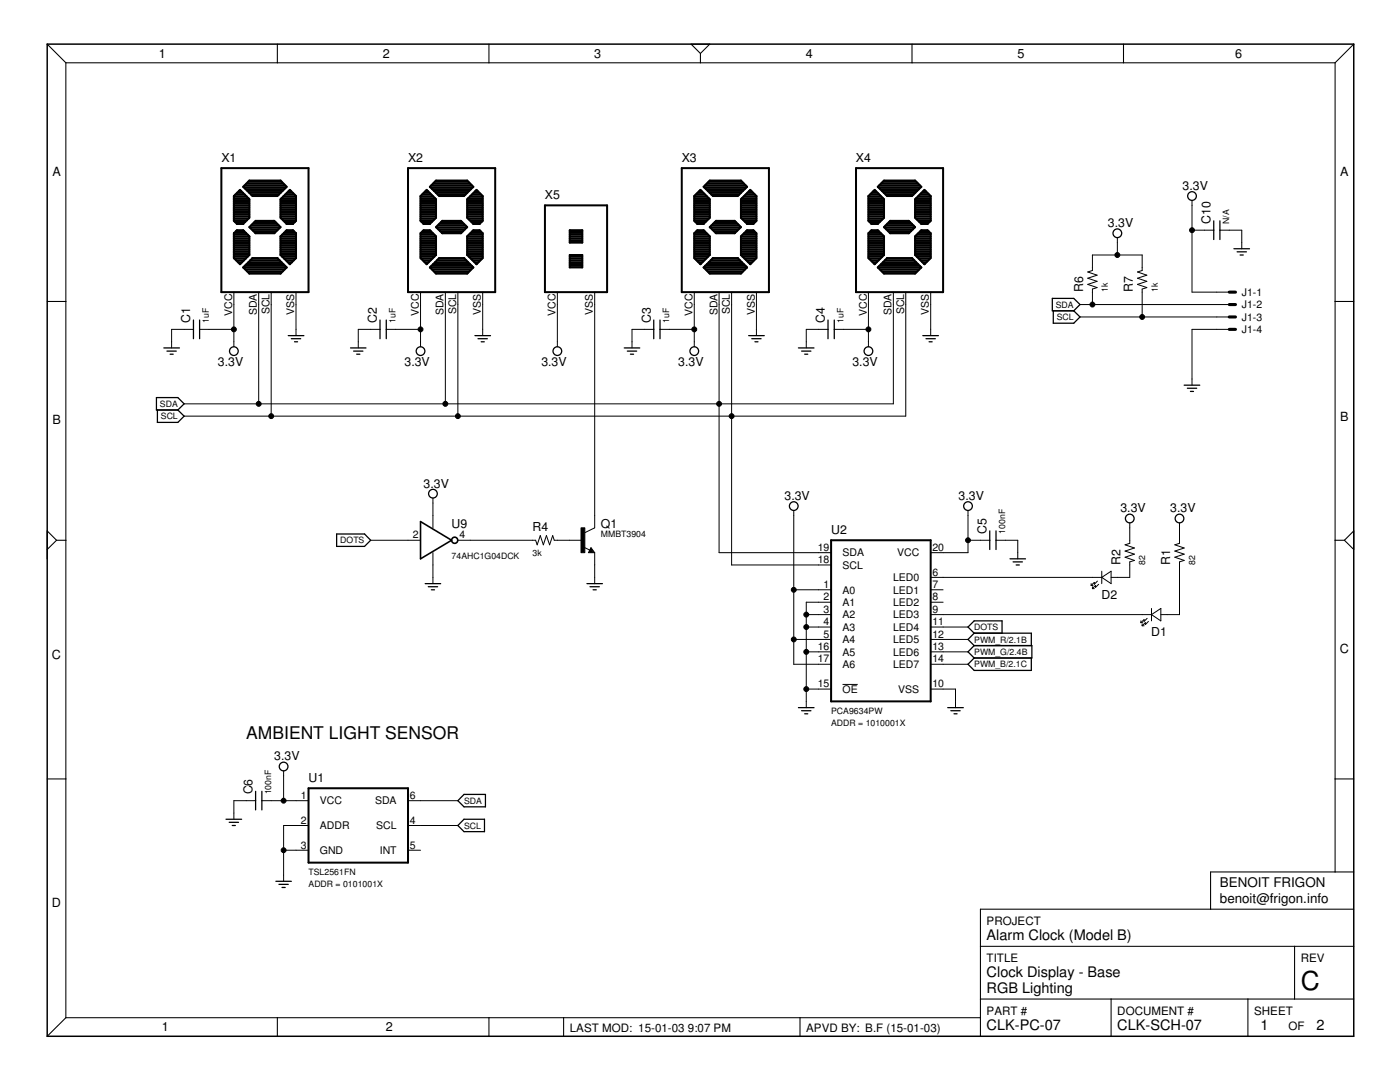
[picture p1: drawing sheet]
<svg xmlns="http://www.w3.org/2000/svg" width="279mm" height="216mm" viewBox="0 0 279 216" stroke-linecap="round" stroke-linejoin="round" font-family="sans-serif">
<g fill="none" stroke="#000" stroke-width=".2">
<path d="M237.9 40v18.3h7.4M46.7 58.3v10.9M51.6 58.3v22.3M54.1 58.3v24.7M59.1 58.3v8.7M83.9 58.3v10.9M88.9 58.3v22.3M91.4 58.3v24.7M96.3 58.3v8.7M111.2 58.3v10.9M118.7 58.3v47l-2 1M138.6 58.3v10.9"/>
<path d="M143.5 58.3v52h22.4M146 58.3v54.4h19.9M151 58.3v8.7M173.3 58.3v10.9M178.3 58.3v22.3h-141.6M180.8 58.3v24.7h-144.1M185.7 58.3v8.7M223 47.4v3.5M237.9 45.9h4.3M243.5 45.9h4.3v3.7M38.6 65.7h-4.4v3.7M39.8 65.7h6.9"/>
<path d="M75.8 65.7h-4.3v3.7M77.1 65.7h6.8M130.5 65.7h-4.4v3.7M131.7 65.7h6.9M165.2 65.7h-4.3v3.7M166.5 65.7h6.8M215.5 63.2h29.8M215.5 60.8h29.8M218 60.8v-3.1l.9-.3-1.8-.7 1.8-.6-1.8-.6 1.8-.6-1.8-.6 .9-.3v-3.1h9.9v3.1l-.9 .3 1.9 .6-1.9 .6 1.9 .6-1.9 .6 1.9 .7-1 .3v5.5M245.3 65.7h-7.4v11.2M86.4 99.4v5.9M74 107.8h9.9"/>
<path d="M86.4 110.3v6.2M91.4 107.8h15.5l.3 .9 .6-1.8 .6 1.8 .7-1.8 .6 1.8 .6-1.8 .3 .9h5.6M116.5 109.2l1.2 .6M117.9 109.3l.8 1h-1.3zM118.7 110.3v6.2M158.4 117.7h7.5M158.4 101.9v30.6h7.5M185.7 115.2h34.2M185.7 117.7h2.5M193.2 101.9v8.4h-7.5M193.2 107.8h4.3M198.8 107.8h4.3v3.7"/>
<path d="M217.8 116.5v.3M217.8 116.8h.3M218 117.1v.4M218 117.5h.4M219 116l-.6 .6v-.4l-.6 .6M219.3 116.6l-.7 .6v-.4l-.6 .7M219.9 115.2l1.8-1.2v2.5zM219.9 114v2.5M225.5 104.3v4.1l-1 .3 1.9 .6-1.9 .7 1.9 .6-1.9 .6 1.9 .6-.9 .3v3.1h-3.8M235.4 104.3v4.1l-.9 .3 1.8 .6-1.8 .7 1.8 .6-1.8 .6 1.8 .6-.9 .3v10.5h-3.7M158.4 127.6h7.5M160.9 122.6h5"/>
<path d="M160.9 137.5h5M160.9 125.1h5M160.9 130.1h5M165.9 120.2h-5v21M168.1 136.6h3.1M185.7 120.2h2.5M185.7 122.6h44.1M185.7 137.5h5v3.7M185.7 125.1h7.5M185.7 127.6h7.5M185.7 130.1h7.5M185.7 132.5h7.5"/>
<path d="M227.7 123.9v.3M227.7 124.2h.4M227.9 124.5v.4M227.9 124.9h.4M228.9 123.4l-.6 .6v-.4l-.6 .6M229.2 124l-.6 .6v-.4l-.7 .7M229.8 122.6l1.9-1.2v2.5zM229.8 121.4v2.5M51 159.8h-4.3v3.7M52.3 159.8h9.3M56.6 153.8v6M81.4 159.8h10"/>
<path d="M56.6 169.7h5M61.6 164.7h-5v11.2M81.4 169.7h2.5M81.4 164.7h10"/>
</g>
<g fill="none" stroke="#000" stroke-width=".25">
<path d="M210 59.5h4.3l1.2 1.3-1.2 1.2h-4.3zM242.2 44.1v3.7M243.5 44.1v3.7M246.3 49.6h3.1M246.9 50.2h1.9M247.5 50.9h.6M31.2 79.3h4.3l1.2 1.3-1.2 1.2h-4.3zM32.7 69.4h3.1M33.3 70.1h1.9M34 70.7h.6M38.6 63.9v3.7M39.8 63.9v3.7"/>
<path d="M57.5 67h3.1M58.1 67.6h1.9M58.8 68.2h.6M70 69.4h3M70.6 70.1h1.8M71.2 70.7h.6M75.8 63.9v3.7M77.1 63.9v3.7M94.8 67h3.1M95.4 67.6h1.9M96 68.2h.6M124.6 69.4h3.1"/>
<path d="M125.2 70.1h1.9M125.8 70.7h.6M130.5 63.9v3.7M131.7 63.9v3.7M149.4 67h3.1M150 67.6h1.9M150.7 68.2h.6M159.3 69.4h3.2M160 70.1h1.8M160.6 70.7h.6M165.2 63.9v3.7M166.5 63.9v3.7"/>
<path d="M184.2 67h3.1M184.8 67.6h1.9M185.4 68.2h.6M210.2 62v2.5h4.1l1.2-1.3-1.2-1.2M236.3 76.9h3.1M237 77.5h1.8M237.6 78.1h.6M31.4 81.8v2.5h4.1l1.2-1.3-1.2-1.2M67.2 106.6h5.5l1.3 1.2-1.3 1.2h-5.5zM84.9 116.5h3M85.5 117.1h1.8M86.1 117.7h.6"/>
<path d="M117.1 116.5h3.1M117.8 117.1h1.8M117.9 109.8l.2 .2h-.4l.2-.5 .5 .7h-.7M118.4 117.7h.6M197.5 105.9v3.7M198.8 105.9v3.7M201.6 111.5h3.1M202.2 112.1h1.8M202.8 112.7h.6M194.4 126.3l-1.2 1.3 1.2 1.2M194.4 126.3h11.4v2.5M194.4 128.8h11.5v2.5h-11.5"/>
<path d="M194.4 131.3l-1.2 1.2 1.2 1.3h11.4v-2.5M194.4 128.8l-1.2 1.3 1.2 1.2M194.4 126.3l-1.2-1.2 1.2-1.2h5.6v2.4M51 157.9v3.7M52.3 157.9v3.7M92.6 158.5h4.3v2.5h-4.3l-1.2-1.2zM159.3 141.2h3.2M160 141.8h1.8M160.6 142.4h.6M189.1 141.2h3.2M189.8 141.8h1.8M190.4 142.4h.6"/>
<path d="M45.1 163.5h3.1M45.7 164.1h1.9M46.4 164.7h.6M55.1 175.9h3M55.7 176.5h1.8M56.3 177.1h.6M92.6 163.5h4.1v2.4h-4.1l-1.2-1.2z"/>
<circle cx="237.9" cy="39.1" r=".87"/>
<circle cx="223" cy="46.5" r=".87"/>
<circle cx="46.7" cy="70.1" r=".87"/>
<circle cx="83.9" cy="70.1" r=".87"/>
<circle cx="111.2" cy="70.1" r=".87"/>
<circle cx="138.6" cy="70.1" r=".87"/>
<circle cx="173.3" cy="70.1" r=".87"/>
<circle cx="86.4" cy="98.5" r=".87"/>
<circle cx="158.4" cy="101" r=".87"/>
<circle cx="193.2" cy="101" r=".87"/>
<circle cx="225.5" cy="103.5" r=".87"/>
<circle cx="235.4" cy="103.5" r=".87"/>
<circle cx="56.6" cy="153" r=".87"/>
</g>
<g fill="none" stroke="#000" stroke-width=".21">
<path d="M9.4 8.8l3.7 3.7M13.1 12.5v190.6M13.1 12.5h253.3M55.4 8.8v3.7M97.6 8.8v3.7M137.9 8.8h3.7l-1.8 1.9zM139.8 10.7v1.8M182 8.8v3.7M224.2 8.8v3.7M266.4 12.5v161.5M270.2 8.8l-3.8 3.7M9.4 60.2h3.7"/>
<path d="M266.4 60.2h3.8M11.3 107.8l-1.9-1.9v5.6M11.3 107.8h1.8M11.3 107.8l-1.9 1.8M266.4 107.8h1.9M270.2 105.9v3.7l-1.9-1.8zM9.4 155.4h3.7M266.4 155.4h3.8M270.2 174h-28.6v7.4M195.7 199.3h74.5M195.7 188.8h74.5M221.7 199.3v7.5"/>
<path d="M249 199.3v7.5M258.4 188.8v10.5M270.2 181.4h-74.5v25.4M13.1 203.1h182.6M13.1 203.1l-3.7 3.7M55.4 203.1v3.7M97.6 203.1v3.7M112.5 203.1v3.7M159.7 203.1v3.7"/>
</g>
<path d="M9.4 8.8h260.8v198h-260.8z" fill="none" stroke="#000" stroke-width=".3"/>
<g fill="none" stroke="#000" stroke-width=".4">
<path d="M44.2 33.5h17.4v24.8h-17.4zM46.7 39.1l1.2-1.2 1.9 1.9v3.7l-1.3 1.2h-1.2l-.6-.6zM46.7 39.9h3.1M46.7 39.6h2.9M46.7 39.2h2.5M46.9 38.8h2M47.3 38.5h1.2M47.7 38.1h.4M48.6 37.4h8.5M48.8 37h8.2M49 37.7h7.7M49.1 36.7h7.5"/>
<path d="M49.4 38.1h7M49.5 36.3h6.7M49.7 38.5h6.3M49.8 36h6.2l1.2 1.3-1.8 1.8h-5l-1.9-1.8zM50.1 38.8h5.5M56 39.8l1.8-1.9 1.3 1.2v5l-.6 .6h-1.3l-1.2-1.2zM56 39.9h3.1M56.2 39.6h2.9M56.5 39.2h2.6M56.9 38.8h1.9M57.3 38.5h1.1M57.6 38.1h.5"/>
<path d="M81.4 33.5h17.4v24.8h-17.4zM83.9 39.1l1.3-1.2 1.8 1.9v3.7l-1.2 1.2h-1.3l-.6-.6zM83.9 39.9h3.1M83.9 39.6h2.9M83.9 39.2h2.6M84.2 38.8h1.9M84.6 38.5h1.1M84.9 38.1h.5M85.9 37.4h8.5M86 37h8.2M86.3 37.7h7.7M86.4 36.7h7.5"/>
<path d="M86.6 38.1h7M86.8 36.3h6.7M87 38.5h6.3M87 36h6.2l1.3 1.3-1.9 1.8h-4.9l-1.9-1.8zM87.4 38.8h5.5M93.2 39.8l1.9-1.9 1.2 1.2v5l-.6 .6h-1.2l-1.3-1.2zM93.2 39.9h3.1M93.4 39.6h2.9M93.8 39.2h2.5M94.1 38.8h2M94.5 38.5h1.2M94.9 38.1h.4"/>
<path d="M136.1 33.5h17.4v24.8h-17.4zM138.6 39.9h3M138.6 39.6h2.9M138.6 39.2h2.5M138.8 38.8h1.9M139.2 38.5h1.2M139.6 38.1h.4M139.8 37.9l1.8 1.9v3.7l-1.2 1.2h-1.2l-.6-.6v-5zM140.5 37.4h8.5M140.7 37h8.1M140.9 37.7h7.7M141 36.7h7.5"/>
<path d="M141.3 38.1h7M141.4 36.3h6.7M141.6 38.5h6.3M141.6 36h6.3l1.2 1.3-1.9 1.8h-4.9l-1.9-1.8zM142 38.8h5.5M147.9 39.8l1.8-1.9 1.3 1.2v5l-.7 .6h-1.2l-1.2-1.2zM147.9 39.9h3.1M148 39.6h3M148.4 39.2h2.6M148.8 38.8h1.9M149.1 38.5h1.2M149.5 38.1h.4"/>
<path d="M170.8 33.5h17.4v24.8h-17.4zM173.3 39.1l1.3-1.2 1.8 1.9v3.7l-1.2 1.2h-1.3l-.6-.6zM173.3 39.9h3.1M173.3 39.6h2.9M173.3 39.2h2.6M173.6 38.8h1.9M174 38.5h1.2M174.3 38.1h.5M175.3 37.4h8.4M175.4 37h8.2M175.7 37.7h7.7M175.8 36.7h7.5"/>
<path d="M176 38.1h7M176.2 36.3h6.7M176.4 38.5h6.3M176.4 36h6.2l1.3 1.3-1.9 1.8h-5l-1.8-1.8zM176.8 38.8h5.5M182.6 39.8l1.9-1.9 1.2 1.2v5l-.6 .6h-1.2l-1.3-1.2zM182.6 39.9h3.1M182.8 39.6h2.9M183.2 39.2h2.5M183.5 38.8h1.9M183.9 38.5h1.2M184.3 38.1h.4"/>
<path d="M46.7 51.2h2.7M46.7 50.9h3.1M46.7 50.5h3.1M46.7 50.1h3.1M46.7 49.8h3.1M46.7 49.4h3.1M46.7 49h3.1M46.7 48.7h3.1M46.7 48.3h3.1M46.7 47.9h3.1M46.7 47.6h3.1M46.7 47.2h3.1"/>
<path d="M46.7 46.8h2.8M46.7 43.9h2.6M46.7 43.6h3M46.7 43.2h3.1M46.7 42.8h3.1M46.7 42.5h3.1M46.7 42.1h3.1M46.7 41.7h3.1M46.7 41.4h3.1M46.7 41h3.1M46.7 40.7h3.1M46.7 40.3h3.1"/>
<path d="M46.7 46.5h2.4M46.8 51.6h2.3M46.9 44.3h2M47.1 46.1h1.6M47.1 51.9h1.6M47.3 44.7h1.3M47.3 45.9h1.2l1.3 1.3v3.7l-1.9 1.8-1.2-1.2v-5zM47.5 52.3h.8M47.9 52.7h.1M48.5 53.4l1.9-1.9h5l1.8 1.9-1.2 1.2h-6.2zM48.6 53.4h8.6M48.8 53h8.1"/>
<path d="M49 53.8h7.8M49.2 52.7h7.4M49.3 54.1h7.1M49.6 52.3h6.6M49.7 54.5h6.4M49.8 45.4h6.1M49.9 51.9h5.9M50.1 45h5.6M50.2 45.8h5.3M50.3 51.6h5.2M50.4 44.7h4.9M50.6 46.1h4.6"/>
<path d="M50.8 44.3h4.2M50.9 46.5h3.9M51 44.1h3.7l1.3 1.2-1.3 1.2h-3.7l-1.2-1.2zM56 47.2l1.2-1.3h1.3l.6 .6v5l-1.3 1.2-1.8-1.8zM56 50.9h3.1M56 50.5h3.1M56 50.1h3.1M56 49.8h3.1M56 49.4h3.1M56 49h3.1M56 48.7h3.1M56 48.3h3.1"/>
<path d="M56 47.9h3.1M56 47.6h3.1M56 47.2h3.1M56 43.2h3.1M56 42.8h3.1M56 42.5h3.1M56 42.1h3.1M56 41.7h3.1M56 41.4h3.1M56 41h3.1M56 40.7h3.1M56 40.3h3.1"/>
<path d="M56.1 43.6h3M56.3 46.8h2.8M56.3 51.2h2.8M56.5 43.9h2.6M56.7 46.5h2.3M56.7 51.6h2.3M56.8 44.3h2.1M57 46.1h1.7M57.1 51.9h1.5M57.2 44.7h1.3M57.4 52.3h.9M57.8 52.7h.1"/>
<path d="M83.9 51.2h2.8M83.9 50.9h3.1M83.9 50.5h3.1M83.9 50.1h3.1M83.9 49.8h3.1M83.9 49.4h3.1M83.9 49h3.1M83.9 48.7h3.1M83.9 48.3h3.1M83.9 47.9h3.1M83.9 47.6h3.1M83.9 47.2h3.1"/>
<path d="M83.9 46.8h2.8M83.9 43.9h2.6M83.9 43.6h3M83.9 43.2h3.1M83.9 42.8h3.1M83.9 42.5h3.1M83.9 42.1h3.1M83.9 41.7h3.1M83.9 41.4h3.1M83.9 41h3.1M83.9 40.7h3.1M83.9 40.3h3.1"/>
<path d="M84 46.5h2.3M84 51.6h2.3M84.1 44.3h2.1M84.3 46.1h1.7M84.4 51.9h1.5M84.5 44.7h1.3M84.5 45.9h1.3l1.2 1.3v3.7l-1.8 1.8-1.3-1.2v-5zM84.7 52.3h.9M85.1 52.7h.1M85.8 53.4l1.9-1.9h4.9l1.9 1.9-1.3 1.2h-6.2zM85.8 53.4h8.6M86.1 53h8.1"/>
<path d="M86.2 53.8h7.8M86.4 52.7h7.4M86.6 54.1h7.1M86.8 52.3h6.6M86.9 54.5h6.4M87.1 45.4h6.1M87.2 51.9h5.9M87.3 45h5.6M87.5 45.8h5.3M87.5 51.6h5.2M87.7 44.7h4.9M87.8 46.1h4.6"/>
<path d="M88 44.3h4.2M88.2 46.5h3.9M88.3 44.1h3.7l1.2 1.2-1.2 1.2h-3.7l-1.3-1.2zM93.2 50.9h3.1M93.2 50.5h3.1M93.2 50.1h3.1M93.2 49.8h3.1M93.2 49.4h3.1M93.2 49h3.1M93.2 48.7h3.1M93.2 48.3h3.1M93.2 47.9h3.1"/>
<path d="M93.2 47.6h3.1M93.2 47.2h3.1M93.2 43.2h3.1M93.2 42.8h3.1M93.2 42.5h3.1M93.2 42.1h3.1M93.2 41.7h3.1M93.2 41.4h3.1M93.2 41h3.1M93.2 40.7h3.1M93.2 40.3h3.1M93.3 43.6h3"/>
<path d="M93.5 46.8h2.8M93.6 51.2h2.7M93.7 43.9h2.6M93.9 46.5h2.4M93.9 51.6h2.3M94.1 44.3h2M94.3 46.1h1.6M94.3 51.9h1.6M94.4 44.7h1.3M94.5 45.9h1.2l.6 .6v5l-1.2 1.2-1.9-1.8v-3.7zM94.7 52.3h.8M95 52.7h.1"/>
<path d="M108.8 41h12.4v17.3h-12.4zM113.7 45.9h2.5v2.5h-2.5zM113.7 52.7h2.5M113.7 52.3h2.5M113.7 51.9h2.5M113.7 51.6h2.5M113.7 51.2h2.5M113.7 48.3h2.5M113.7 47.9h2.5M113.7 47.6h2.5M113.7 47.2h2.5M113.7 46.8h2.5"/>
<path d="M113.7 46.5h2.5M113.7 46.1h2.5M113.7 50.9h2.5v2.5h-2.5zM113.7 53h2.5M138.6 51.2h2.7M138.6 50.9h3M138.6 50.5h3M138.6 50.1h3M138.6 49.8h3M138.6 49.4h3M138.6 49h3M138.6 48.7h3"/>
<path d="M138.6 48.3h3M138.6 47.9h3M138.6 47.6h3M138.6 47.2h3M138.6 46.8h2.7M138.6 43.9h2.6M138.6 43.6h2.9M138.6 43.2h3M138.6 42.8h3M138.6 42.5h3M138.6 42.1h3M138.6 41.7h3"/>
<path d="M138.6 41.4h3M138.6 41h3M138.6 40.7h3M138.6 40.3h3M138.6 46.5h2.4M138.6 51.6h2.3M138.8 44.3h2M139 46.1h1.6M139 51.9h1.6M139.1 44.7h1.3M139.2 45.9h1.2l1.2 1.3v3.7l-1.8 1.8-1.2-1.2v-5zM139.4 52.3h.8"/>
<path d="M139.7 52.7h.1M140.4 53.4l1.9-1.9h4.9l1.9 1.9-1.2 1.2h-6.3zM140.5 53.4h8.6M140.7 53h8.1M140.8 53.8h7.9M141.1 52.7h7.3M141.2 54.1h7.1M141.5 52.3h6.6M141.6 54.5h6.4M141.7 45.4h6.1M141.8 51.9h5.9M141.9 45h5.7"/>
<path d="M142.1 45.8h5.3M142.2 51.6h5.1M142.3 44.7h4.9M142.5 46.1h4.5M142.7 44.3h4.2M142.8 46.5h3.9M142.9 44.1h3.7l1.3 1.2-1.3 1.2h-3.7l-1.3-1.2zM147.9 50.9h3.1M147.9 50.5h3.1M147.9 50.1h3.1M147.9 49.8h3.1M147.9 49.4h3.1"/>
<path d="M147.9 49h3.1M147.9 48.7h3.1M147.9 48.3h3.1M147.9 47.9h3.1M147.9 47.6h3.1M147.9 47.2h3.1M147.9 43.2h3.1M147.9 42.8h3.1M147.9 42.5h3.1M147.9 42.1h3.1M147.9 41.7h3.1M147.9 41.4h3.1"/>
<path d="M147.9 41h3.1M147.9 40.7h3.1M147.9 40.3h3.1M148 43.6h3M148.2 46.8h2.8M148.2 51.2h2.8M148.4 43.9h2.6M148.5 46.5h2.4M148.6 51.6h2.3M148.7 44.3h2M148.9 46.1h1.6M148.9 51.9h1.6"/>
<path d="M149.1 44.7h1.3M149.1 45.9h1.2l.7 .6v5l-1.3 1.2-1.8-1.8v-3.7zM149.3 52.3h.8M149.7 52.7h.1M173.3 51.2h2.8M173.3 50.9h3.1M173.3 50.5h3.1M173.3 50.1h3.1M173.3 49.8h3.1M173.3 49.4h3.1M173.3 49h3.1M173.3 48.7h3.1"/>
<path d="M173.3 48.3h3.1M173.3 47.9h3.1M173.3 47.6h3.1M173.3 47.2h3.1M173.3 46.8h2.8M173.3 43.9h2.6M173.3 43.6h3M173.3 43.2h3.1M173.3 42.8h3.1M173.3 42.5h3.1M173.3 42.1h3.1M173.3 41.7h3.1"/>
<path d="M173.3 41.4h3.1M173.3 41h3.1M173.3 40.7h3.1M173.3 40.3h3.1M173.4 46.5h2.3M173.4 51.6h2.3M173.5 44.3h2.1M173.7 46.1h1.7M173.8 51.9h1.5M173.9 44.7h1.3M173.9 45.9h1.3l1.2 1.3v3.7l-1.8 1.8-1.3-1.2v-5zM174.1 52.3h.9"/>
<path d="M174.5 52.7h.1M175.2 53.4h8.6M175.5 53h8.1M175.6 53.8h7.9M175.9 52.7h7.3M176 54.1h7.1M176.2 52.3h6.6M176.3 54.5h6.4M176.5 45.4h6M176.6 51.9h5.9M176.7 45h5.7M176.9 45.8h5.3"/>
<path d="M177 51.6h5.1M177 51.5h5l1.9 1.9-1.3 1.2h-6.2l-1.2-1.2zM177.1 44.7h4.9M177.2 46.1h4.6M177.4 44.3h4.2M177.6 46.5h3.8M177.7 44.1h3.7l1.2 1.2-1.2 1.2h-3.7l-1.3-1.2zM182.6 47.2l1.3-1.3h1.2l.6 .6v5l-1.2 1.2-1.9-1.8zM182.6 50.9h3.1M182.6 50.5h3.1M182.6 50.1h3.1M182.6 49.8h3.1"/>
<path d="M182.6 49.4h3.1M182.6 49h3.1M182.6 48.7h3.1M182.6 48.3h3.1M182.6 47.9h3.1M182.6 47.6h3.1M182.6 47.2h3.1M182.6 43.2h3.1M182.6 42.8h3.1M182.6 42.5h3.1M182.6 42.1h3.1M182.6 41.7h3.1"/>
<path d="M182.6 41.4h3.1M182.6 41h3.1M182.6 40.7h3.1M182.6 40.3h3.1M182.8 43.6h2.9M182.9 46.8h2.8M183 51.2h2.7M183.1 43.9h2.6M183.3 46.5h2.4M183.3 51.6h2.3M183.5 44.3h2M183.7 46.1h1.6"/>
<path d="M183.7 51.9h1.6M183.9 44.7h1.2M184.1 52.3h.8M184.4 52.7h.2M165.9 107.8h19.8v32.2h-19.8zM61.6 157.3h19.8v14.8h-19.8z"/>
</g>
<path d="M245.3 58.3h1.3M245.3 63.2h1.3M245.3 60.8h1.3M245.3 65.7h1.3" fill="none" stroke="#000" stroke-width=".61"/>
<path d="M116 105.3h.7v5h-.7z" fill="#000" stroke="#000" stroke-width=".2"/>
<g fill="none" stroke="#000" stroke-width=".32">
<path d="M83.9 104.1l6.2 3.7-6.2 3.7z"/>
<circle cx="90.7" cy="107.8" r=".61"/>
</g>
<g fill="#000" stroke="#000" stroke-width=".2">
<circle cx="223" cy="50.9" r=".49"/>
<circle cx="237.9" cy="45.9" r=".49"/>
<circle cx="46.7" cy="65.7" r=".49"/>
<circle cx="83.9" cy="65.7" r=".49"/>
<circle cx="138.6" cy="65.7" r=".49"/>
<circle cx="173.3" cy="65.7" r=".49"/>
<circle cx="218" cy="60.8" r=".49"/>
<circle cx="227.9" cy="63.2" r=".49"/>
<circle cx="51.6" cy="80.6" r=".49"/>
<circle cx="54.1" cy="83" r=".49"/>
<circle cx="88.9" cy="80.6" r=".49"/>
<circle cx="91.4" cy="83" r=".49"/>
<circle cx="143.5" cy="80.6" r=".49"/>
<circle cx="146" cy="83" r=".49"/>
<circle cx="158.4" cy="117.7" r=".49"/>
<circle cx="193.2" cy="107.8" r=".49"/>
<circle cx="158.4" cy="127.6" r=".49"/>
<circle cx="160.9" cy="137.5" r=".49"/>
<circle cx="160.9" cy="130.1" r=".49"/>
<circle cx="160.9" cy="122.6" r=".49"/>
<circle cx="160.9" cy="125.1" r=".49"/>
<circle cx="56.6" cy="159.8" r=".49"/>
<circle cx="56.6" cy="169.7" r=".49"/>
</g>
<text font-size="5.2" x="259.6" y="197.5">C</text>
<text font-size="3.5" x="49.2" y="147.4">AMBIENT LIGHT SENSOR</text>
<g font-size="2.9">
<text x="196.9" y="187.6">Alarm Clock (Model B)</text>
<text x="196.9" y="195">Clock Display - Base</text>
<text x="196.9" y="198.1">RGB Lighting</text>
<text x="196.9" y="205.5">CLK-PC-07</text>
<text x="223" y="205.5">CLK-SCH-07</text>
<text x="251.5" y="205.5">1</text>
<text x="262.7" y="205.5">2</text>
</g>
<g font-size="2.7">
<text x="243.5" y="177.1">BENOIT FRIGON</text>
<text x="243.5" y="180.2">benoit@frigon.info</text>
</g>
<g font-size="2.5">
<text x="31.7" y="11.6">1</text>
<text x="76.4" y="11.6">2</text>
<text x="118.6" y="11.6">3</text>
<text x="160.8" y="11.6">4</text>
<text x="203" y="11.6">5</text>
<text x="246.5" y="11.6">6</text>
<text x="10.5" y="35.1">A</text>
<text x="44.2" y="32.3">X1</text>
<text x="81.4" y="32.3">X2</text>
<text x="136.1" y="32.3">X3</text>
<text x="170.8" y="32.3">X4</text>
<text x="267.5" y="35.1">A</text>
<text x="108.8" y="39.7">X5</text>
<text x="236" y="37.9">3.3V</text>
<text x="221.1" y="45.3">3.3V</text>
<text x="241.6" y="44.7" transform="rotate(-90 241.6 44.7)">C10</text>
<text x="216.2" y="58.3" transform="rotate(-90 216.2 58.3)">R6</text>
<text x="226.1" y="58.3" transform="rotate(-90 226.1 58.3)">R7</text>
<text x="38" y="64.5" transform="rotate(-90 38 64.5)">C1</text>
<text x="75.2" y="64.5" transform="rotate(-90 75.2 64.5)">C2</text>
<text x="129.9" y="64.5" transform="rotate(-90 129.9 64.5)">C3</text>
<text x="164.6" y="64.5" transform="rotate(-90 164.6 64.5)">C4</text>
<text x="43.5" y="73">3.3V</text>
<text x="80.7" y="73">3.3V</text>
<text x="108" y="73">3.3V</text>
<text x="135.4" y="73">3.3V</text>
<text x="170.1" y="73">3.3V</text>
<text x="267.5" y="83.9">B</text>
<text x="10.5" y="84.6">B</text>
<text x="84.5" y="97.3">3.3V</text>
<text x="156.6" y="99.8">3.3V</text>
<text x="191.3" y="99.8">3.3V</text>
<text x="90.1" y="105.3">U9</text>
<text x="106.3" y="105.9">R4</text>
<text x="119.9" y="105.3">Q1</text>
<text x="165.9" y="106.6">U2</text>
<text x="196.9" y="106.6" transform="rotate(-90 196.9 106.6)">C5</text>
<text x="223.6" y="102.2">3.3V</text>
<text x="233.5" y="102.2">3.3V</text>
<text x="223.6" y="112.7" transform="rotate(-90 223.6 112.7)">R2</text>
<text x="233.5" y="112.7" transform="rotate(-90 233.5 112.7)">R1</text>
<text x="219.8" y="119.4">D2</text>
<text x="10.4" y="131.6">C</text>
<text x="229.8" y="126.9">D1</text>
<text x="267.4" y="130.3">C</text>
<text x="54.7" y="151.7">3.3V</text>
<text x="50.4" y="158.5" transform="rotate(-90 50.4 158.5)">C6</text>
<text x="61.6" y="156">U1</text>
<text x="10.4" y="181.1">D</text>
<text x="32.3" y="205.8">1</text>
<text x="77" y="205.8">2</text>
</g>
<g font-size="2.3">
<text x="196.9" y="184.5">PROJECT</text>
<text x="196.9" y="191.9">TITLE</text>
<text x="259.6" y="191.9">REV</text>
<text x="196.9" y="202.4">PART #</text>
<text x="223" y="202.4">DOCUMENT #</text>
<text x="250.3" y="202.4">SHEET</text>
<text x="113.7" y="205.8">LAST MOD: 15-01-03</text>
<text x="137.3" y="205.8">9:07 PM</text>
<text x="160.9" y="205.8">APVD BY: B.F (15-01-03)</text>
<text x="257.1" y="205.5">OF</text>
</g>
<g font-size="2.1">
<text x="247.8" y="59">J1-1</text>
<text x="46.3" y="63.1" transform="rotate(-90 46.3 63.1)">VCC</text>
<text x="51.3" y="62.9" transform="rotate(-90 51.3 62.9)">SDA</text>
<text x="53.8" y="62.7" transform="rotate(-90 53.8 62.7)">SCL</text>
<text x="58.7" y="62.8" transform="rotate(-90 58.7 62.8)">VSS</text>
<text x="83.6" y="63.1" transform="rotate(-90 83.6 63.1)">VCC</text>
<text x="88.5" y="62.9" transform="rotate(-90 88.5 62.9)">SDA</text>
<text x="91" y="62.7" transform="rotate(-90 91 62.7)">SCL</text>
<text x="96" y="62.8" transform="rotate(-90 96 62.8)">VSS</text>
<text x="110.9" y="63.1" transform="rotate(-90 110.9 63.1)">VCC</text>
<text x="118.3" y="62.8" transform="rotate(-90 118.3 62.8)">VSS</text>
<text x="138.2" y="63.1" transform="rotate(-90 138.2 63.1)">VCC</text>
<text x="143.2" y="62.9" transform="rotate(-90 143.2 62.9)">SDA</text>
<text x="145.7" y="62.7" transform="rotate(-90 145.7 62.7)">SCL</text>
<text x="150.6" y="62.8" transform="rotate(-90 150.6 62.8)">VSS</text>
<text x="173" y="63.1" transform="rotate(-90 173 63.1)">VCC</text>
<text x="177.9" y="62.9" transform="rotate(-90 177.9 62.9)">SDA</text>
<text x="180.4" y="62.7" transform="rotate(-90 180.4 62.7)">SCL</text>
<text x="185.4" y="62.8" transform="rotate(-90 185.4 62.8)">VSS</text>
<text x="247.8" y="64">J1-3</text>
<text x="247.8" y="61.5">J1-2</text>
<text x="247.8" y="66.5">J1-4</text>
<text x="82.4" y="107.4">2</text>
<text x="91.7" y="107.4">4</text>
<text x="163.2" y="109.9">19</text>
<text x="163.2" y="112.4">18</text>
<text x="168.2" y="111">SDA</text>
<text x="168.2" y="113.5">SCL</text>
<text x="179" y="111">VCC</text>
<text x="186.1" y="109.9">20</text>
<text x="164.4" y="117.3">1</text>
<text x="164.4" y="119.8">2</text>
<text x="168.2" y="118.4">A0</text>
<text x="178.2" y="116">LED0</text>
<text x="178.2" y="118.4">LED1</text>
<text x="186.1" y="114.9">6</text>
<text x="186.1" y="117.3">7</text>
<text x="186.1" y="119.8">8</text>
<text x="164.4" y="122.3">3</text>
<text x="164.4" y="124.8">4</text>
<text x="168.2" y="120.9">A1</text>
<text x="168.2" y="123.4">A2</text>
<text x="168.2" y="125.9">A3</text>
<text x="178.2" y="120.9">LED2</text>
<text x="178.2" y="123.4">LED3</text>
<text x="178.2" y="125.9">LED4</text>
<text x="186.1" y="122.3">9</text>
<text x="186.1" y="124.8">11</text>
<text x="163.2" y="129.7">16</text>
<text x="164.4" y="127.2">5</text>
<text x="168.2" y="128.3">A4</text>
<text x="168.2" y="130.8">A5</text>
<text x="178.2" y="128.3">LED5</text>
<text x="178.2" y="130.8">LED6</text>
<text x="186.1" y="127.2">12</text>
<text x="186.1" y="129.7">13</text>
<text x="163.2" y="132.2">17</text>
<text x="163.2" y="137.1">15</text>
<text x="168.2" y="133.3">A6</text>
<text x="178.2" y="133.3">LED7</text>
<text x="186.1" y="137.1">10</text>
<text x="186.1" y="132.2">14</text>
<text x="168.2" y="138.2">OE</text>
<text x="179.3" y="138.2">VSS</text>
<text x="60.1" y="159.4">1</text>
<text x="63.9" y="160.5">VCC</text>
<text x="74.9" y="160.5">SDA</text>
<text x="81.8" y="159.4">6</text>
<text x="60.1" y="164.4">2</text>
<text x="63.9" y="165.5">ADDR</text>
<text x="75.1" y="165.4">SCL</text>
<text x="81.8" y="164.4">4</text>
<text x="60.1" y="169.3">3</text>
<text x="63.9" y="170.4">GND</text>
<text x="75.8" y="170.4">INT</text>
<text x="81.8" y="169.3">5</text>
</g>
<g font-size="1.7">
<text x="245.3" y="44.7" transform="rotate(-90 245.3 44.7)">N/A</text>
<text x="221.1" y="58.3" transform="rotate(-90 221.1 58.3)">1k</text>
<text x="231" y="58.3" transform="rotate(-90 231 58.3)">1k</text>
<text x="41.7" y="64.5" transform="rotate(-90 41.7 64.5)">1uF</text>
<text x="78.9" y="64.5" transform="rotate(-90 78.9 64.5)">1uF</text>
<text x="133.6" y="64.5" transform="rotate(-90 133.6 64.5)">1uF</text>
<text x="168.3" y="64.5" transform="rotate(-90 168.3 64.5)">1uF</text>
<text x="210.7" y="61.4">SDA</text>
<text x="210.9" y="63.9">SCL</text>
<text x="31.9" y="81.2">SDA</text>
<text x="32.1" y="83.7">SCL</text>
<text x="119.9" y="107.2">MMBT3904</text>
<text x="200.6" y="106.6" transform="rotate(-90 200.6 106.6)">100nF</text>
<text x="67.9" y="108.4">DOTS</text>
<text x="90.1" y="111.5">74AHC1G04DCK</text>
<text x="106.3" y="110.9">3k</text>
<text x="228.6" y="112.7" transform="rotate(-90 228.6 112.7)">82</text>
<text x="238.5" y="112.7" transform="rotate(-90 238.5 112.7)">82</text>
<text x="194.4" y="125.7">DOTS</text>
<text x="194.4" y="128.2">PWM_R/2.1B</text>
<text x="194.4" y="130.7">PWM_G/2.4B</text>
<text x="194.4" y="133.2">PWM_B/2.1C</text>
<text x="165.9" y="142.4">PCA9634PW</text>
<text x="165.9" y="144.9">ADDR = 1010001X</text>
<text x="54.1" y="158.5" transform="rotate(-90 54.1 158.5)">100nF</text>
<text x="92.6" y="160.4">SDA</text>
<text x="92.6" y="165.3">SCL</text>
<text x="61.6" y="174.6">TSL2561FN</text>
<text x="61.6" y="177.1">ADDR = 0101001X</text>
</g>
</svg>
